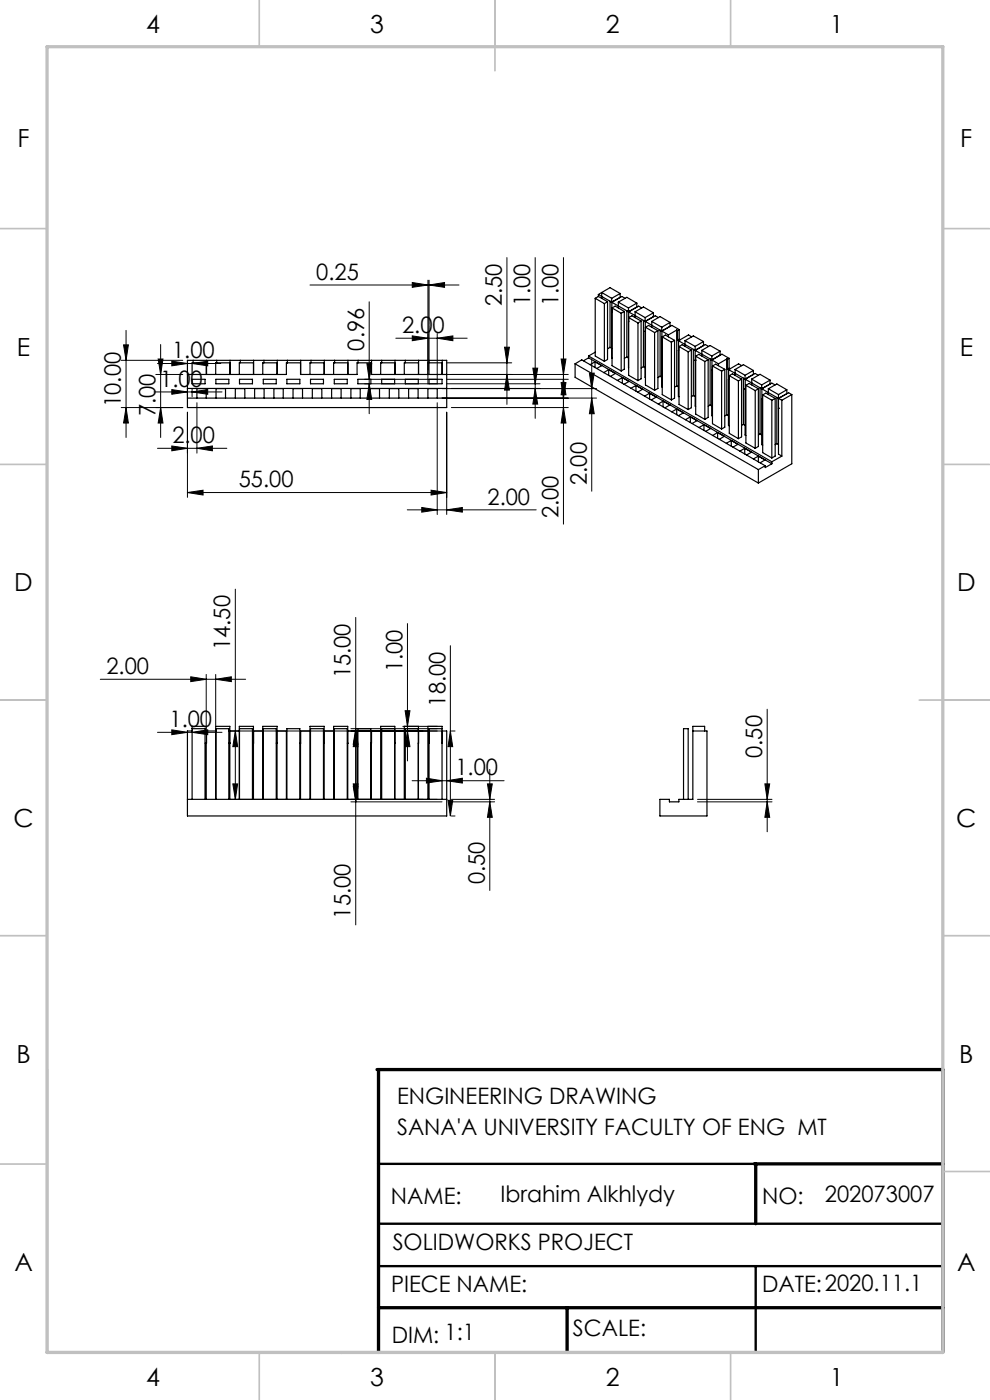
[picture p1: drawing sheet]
<svg xmlns="http://www.w3.org/2000/svg" width="210mm" height="297mm" viewBox="0 0 210 297" stroke-linecap="round" stroke-linejoin="round" font-family="sans-serif">
<g fill="none" stroke="#000" stroke-width=".21">
<path d="M87.5 59.9l3.3 .6-3.3 .5zM90.8 59.4v22.1M91 59.4v20M107.5 54.6v31.2M113.5 54.6v34.2M119.5 54.6v56.6M25.7 76.4h13.1M26.2 73.2h1l-.5 3.2zM26.7 70.1v22.7M33.1 79.4h5.7M33.4 77.1h13.4M33.5 76.2h1.1l-.5 3.2z"/>
<path d="M34.1 73.1v19.7M36.4 76.6l3.4 .5-3.4 .5zM40.7 77.1l3.4-.5v1zM65.8 60.5h31.6M77.8 77.1h1l-.5 3.4zM78.3 64v23.8M84 71.8h15.1M87.5 71.3l3.3 .5-3.3 .5zM91 60.5l3.3-.6v1.1zM92.7 71.8l3.4-.5v1zM92.7 70.8v10.7M94.8 79.4h25.7"/>
<path d="M94.8 77h13.7M107 73.7h1.1l-.6 3.3zM107.5 79.4l.6 3.4h-1.1zM113 78.1h1.1l-.6 3.3zM119 76.2h1.1l-.6 3.2zM125 79.2h1l-.5 3.2zM125.5 76.1v28.1M25.7 86.5h13.1M26.7 86.5l.5 3.2h-1zM32.7 83.1h14.4M33.4 95.1h14.7M34.1 86.5l.5 3.2h-1.1z"/>
<path d="M36.4 94.6l3.4 .5-3.4 .5zM36.4 82.7l3.4 .4-3.4 .5zM39.8 87.5v18M39.8 83.4v.7M40.7 83.1l3.4-.4v.9zM40.7 82.4v1.7M41.8 95.1l3.2-.5v1zM41.8 85.4v10.7M77.3 80.5h15.4M77.3 81.4h15.4M78.3 81.4l.5 3.3h-1zM92.7 85.4v23.7"/>
<path d="M93.8 82.4h32.7M93.8 84.5h32.7M94.8 87.5v21.6M94.8 81.4h19.7M94.8 80.5h25.7M95.7 86.5h24.8M95.7 82.4h18.8M113.5 82.4l.6 3.3h-1.1zM119 81.2h1.1l-.6 3.3zM119.5 80.5l.6 3.2h-1.1zM119.5 86.5l.6 3.2h-1.1zM125.5 84.5l.5 3.3h-1z"/>
<path d="M39.8 104.5l3.3-.5v1zM39.8 104.5h55M86.4 108.2h27.3M89.5 107.7l3.2 .5-3.2 .5zM91.4 104l3.4 .5-3.4 .5zM94.8 108.2l3.3-.5v1zM49.9 125v44.6M75.5 131v65.2M86.4 132.3v29.1M95.5 137v36.1M21.3 144.1h30.8M33.4 155.4h13.7"/>
<path d="M36.4 154.8l3.4 .6-3.4 .5zM40.5 143.6l3.2 .5-3.2 .5zM40.7 155.4l3.4-.6v1.1zM43.7 143.1v11M45.8 144.1l3.3-.5v1zM45.8 143.1v11M48.9 155.1h44.9M49.9 155.1l.5 3.3h-1zM74.4 154.6h18.3M75.5 154.6l.5 3.3h-1.1zM75.5 155.1l.5 3.3h-1.1zM85.4 154.1h7.3"/>
<path d="M85.9 150.8h1.1l-.6 3.3zM86.4 155.1l.6 3.3h-1.1zM95.5 155.1l.5 3.3h-1zM95.7 155.1h.8M162.7 150.5v26M49.4 166.3h1l-.5 3.3zM74.4 170.1h19.4M74.9 166.3h1.1l-.5 3.3zM74.9 166.8h1.1l-.5 3.3zM87.4 165.6h19.5M90.5 165.1l3.3 .5-3.3 .5zM92.7 169.6h-43.8"/>
<path d="M94.8 165.6l3.3-.5v1zM95 169.8h1l-.5 3.3zM95.7 173.1h.8M95.7 170.1h9.2M95.7 169.6h9.2M103.4 166.3h1l-.5 3.3zM103.9 170.1l.5 3.3h-1zM103.9 163.2v25.7M148 170.1h15.8M148 169.6h15.8M162.2 166.3h1.1l-.6 3.3zM162.7 170.1l.6 3.3h-1.1z"/>
</g>
<path d="M80.3 246.9h80M80.3 259.6h119.7M80.3 268.6h119.7M160.3 268.6v18.3M72.5 286.9v.1" fill="none" stroke="#000" stroke-width=".5"/>
<path d="M80 226.9h120v60M80.3 226.9v60M160 246.9h40M160.3 246.9v12.7M80.3 277.4h119.7M120.3 277.4v9.5" fill="none" stroke="#000" stroke-width=".7"/>
<g fill="none" stroke="#c0c0c0" stroke-width=".35">
<path d="M55 0v10M105 0v15M155 0v10M0 48.5h10M200 48.5h10M0 98.5h10M200 98.5h10M0 148.5h10M195 148.5h15M0 198.5h10M200 198.5h10M0 246.9h10"/>
<path d="M200 248.5h10M55 287v10M105 287v10M155 287v10"/>
</g>
<path d="M10 226.9v60.1" fill="none" stroke="#c0c0c0" stroke-width=".5"/>
<path d="M10 9.9h190v277h-190z" fill="none" stroke="#c0c0c0" stroke-width=".7"/>
<g fill="#000">
<path d="M40.7 155.4l3.4-.6v1.1zM36.4 154.8l3.4 .6-3.4 .5zM45.8 144.1l3.3-.5v1zM40.5 143.6l3.2 .5-3.2 .5zM92.7 71.8l3.4-.5v1zM87.5 71.3l3.3 .5-3.3 .5zM41.8 95.1l3.2-.5v1zM36.4 94.6l3.4 .5-3.4 .5zM40.7 77.1l3.4-.5v1zM36.4 76.6l3.4 .5-3.4 .5zM40.7 83.1l3.4-.4v.9zM36.4 82.7l3.4 .4-3.4 .5z"/>
<path d="M75.5 155.1l.5 3.3h-1.1zM74.9 166.8h1.1l-.5 3.3zM49.9 155.1l.5 3.3h-1zM49.4 166.3h1l-.5 3.3zM33.5 76.2h1.1l-.5 3.2zM34.1 86.5l.5 3.2h-1.1zM125 79.2h1l-.5 3.2zM125.5 84.5l.5 3.3h-1zM119 81.2h1.1l-.6 3.3zM119.5 86.5l.6 3.2h-1.1zM113 78.1h1.1l-.6 3.3zM113.5 82.4l.6 3.3h-1.1zM77.8 77.1h1l-.5 3.4zM78.3 81.4l.5 3.3h-1z"/>
<path d="M90.5 165.1l3.3 .5-3.3 .5zM94.8 165.6l3.3-.5v1zM39.8 104.5l3.3-.5v1zM91.4 104l3.4 .5-3.4 .5zM89.5 107.7l3.2 .5-3.2 .5zM94.8 108.2l3.3-.5v1zM87.5 59.9l3.3 .6-3.3 .5zM91 60.5l3.3-.6v1.1z"/>
<path d="M95 169.8h1l-.5 3.3zM95.5 155.1l.5 3.3h-1zM103.9 170.1l.5 3.3h-1zM103.4 166.3h1l-.5 3.3zM86.4 155.1l.6 3.3h-1.1zM85.9 150.8h1.1l-.6 3.3zM74.9 166.3h1.1l-.5 3.3zM75.5 154.6l.5 3.3h-1.1zM162.7 170.1l.6 3.3h-1.1zM162.2 166.3h1.1l-.6 3.3zM26.7 86.5l.5 3.2h-1zM26.2 73.2h1l-.5 3.2zM107.5 79.4l.6 3.4h-1.1zM107 73.7h1.1l-.6 3.3zM119.5 80.5l.6 3.2h-1.1zM119 76.2h1.1l-.6 3.2z"/>
</g>
<g fill="none" stroke="#000" stroke-width=".25">
<path d="M39.8 76.4h55v10.1h-55zM39.8 79.4h20.9v-2.4h3v2.4h12v-2.4h3v2.4h16.1M40.7 79.4v-2.4h3v2.4M41 76.4v.6M43.8 76.4v3M45.8 79.4v-2.4h3v2.4M46 76.4v.6M48.8 76.4v3M51 76.4v.6M53.8 77h-3v2.4M53.8 76.4v3M55.7 79.4v-2.4h3.1v2.4"/>
<path d="M56 76.4v.6M58.8 76.4v3M61 76.4v.6M63.8 76.4v3M66 76.4v.6M68.8 77h-3v2.4M68.8 76.4v3M70.8 79.4v-2.4h3v2.4M71 76.4v.6M73.8 76.4v3M76 76.4v.6M78.8 76.4v3"/>
<path d="M80.8 79.4v-2.4h2.9v2.4M81 76.4v.6M83.8 76.4v3M86 76.4v.6M88.8 77h-3v2.4M88.8 76.4v3M90.8 79.4v-2.4h3v2.4M91 76.4v.6M93.8 76.4v3M122 77.2l38.9 22.4M122 77.2l1.4-.9 38.9 22.5M122 77.2v2.8l38.9 22.5"/>
<path d="M124.8 75.9l-1 .6M124.8 75.9l38.9 22.5M124.8 75.5v.4M124.8 75.5l38.9 22.5M126.2 76.8l1.4 .8-1 .6M126.2 76.8l-1 .6M126.2 76.8v1.2M126.3 63.3v12.2l1.9 1.2M126.3 74.7l-1.5 .8M126.3 63.3l1.9 1.1M126.9 62.9l2 1.1M126.9 62.9l-.6 .4"/>
<path d="M126.9 62.5l2.9 1.6M126.9 62.5v.4M127.6 62.1l-.7 .4M127.6 62.1v1.2M127.6 62.1l2.2 1.2M127.6 62.1l1.8-1.1 2.2 1.3M128.2 64.4v12.3M128.9 64v12.3l-.7 .4M128.9 64l-.7 .4M129.1 78.4l1.4 .8-1 .7M129.1 78.4l-1 .7M129.1 78.4v1.3"/>
<path d="M129.4 73.7l-.5 .3M129.4 73.7l.4 .2M129.4 63.9v9.8M129.6 64l.2 .2M129.6 64h.1M129.8 63.3v12.7M129.8 66.2h.1M129.8 64.1l3.5 2M129.8 65.3v12.3l2 1.1M129.8 65.3l.7-.4 1.9 1.2M129.8 65.3l2 1.2M130.1 63.9v.1"/>
<path d="M131.2 64.1v1.2M131.2 64.1l1.8-1 2.1 1.2M131.2 64.1l2.1 1.2M131.6 62.3l-1.8 1M131.6 62.3v.8l-1.8 1M131.8 66.5v12.2M132.4 66.1v12.2l-.6 .4M132.4 66.1l-.6 .4M132.6 63.3l-.7-.4-2.1 1.2M133 75.7l-.6 .3M133 75.7l.3 .2M133 65.9v9.8"/>
<path d="M133.1 66.1l.3 .1M133.1 66v.1M133.1 66.1h.1M133.3 65.3v.8M133.4 66.2v13.4l1.9 1.1M133.4 68.3v9.7M133.4 66.2l3.4 2M133.6 66h.1M134.7 66.1v1.3M134.7 66.1l2.1 1.3M134.7 66.1l1.8-1 2.1 1.3M135.1 64.3l-1.8 1"/>
<path d="M135.1 64.3v.8l-1.8 1M135.3 68.5v12.2M136 68.1v12.3l-.7 .3M136 68.1l-1.9-1.1-.7 .4 1.9 1.1M136 68.1l-.7 .4M136.1 65.3l-.6-.4-2.1 1.3M136.5 77.8l-.5 .3M136.5 77.8l.3 .2M136.5 68v9.8M136.6 68.1l.3 .2M136.6 68.1h.1M136.7 68.1h-.1"/>
<path d="M136.8 70.3l.1 9.8M136.8 67.4v.8M136.8 70.3h.1M136.9 68.2l3.5 2M136.9 68.2l-.1 2.1M136.9 69.4v12.3l2 1.1M136.9 69.4l.7-.4 2 1.2M136.9 69.4l2 1.2M137.2 68h.1M138.3 68.2l1.7-1 2.1 1.2M138.3 68.2v1.2M138.3 68.2l2.1 1.2"/>
<path d="M138.6 66.4l-1.8 1M138.6 66.4v.8l-1.8 1M138.9 70.6v12.2M139.6 70.2v12.2l-.7 .4M139.6 70.2l-.7 .4M139.7 67.4l-.7-.4-2.1 1.2M140 70v9.8M140 79.8l-.4 .3M140 79.8l.4 .2M140.2 70.2l.2 .1M140.2 70.1v.1M140.4 69.4v.8"/>
<path d="M140.4 70.2l.1 11.9M140.4 70.2l1.4 .8M140.5 71.5v12.2l1.9 1.1M140.5 71.5l1.9 1.1M140.5 71.5l.6-.4 2 1.1M140.7 70.1h.1M141.8 71v.5M142.1 68.4l-1.7 1M142.1 68.4v.8l-1.7 1M142.4 72.6v12.2M143.1 72.2v12.3l-.7 .3M143.1 72.2l-.7 .4"/>
<path d="M143.5 70v11.9M143.5 70l.2 .1M143.5 70l-1.7 1M143.7 72.2l.2 .2M143.7 70.1v2.1M143.9 74.4h.1M143.9 72.3v11.8l.1 .1M143.9 72.3l7.1 4M144 73.5v12.3l2 1.1M144 73.5l.7-.4 1.9 1.2M144 73.5l2 1.1M144.1 72l-.4 .2"/>
<path d="M144.1 72l.2 .1M144.1 69.9l-1.6-.9-2.1 1.2M144.1 69.9l-.4 .2M144.1 69.9v2.1M145.3 72.3v1.2M145.3 72.3l2.2 1.2M145.3 72.3l1.8-1 2.1 1.2M146 74.6v12.3M146.6 74.3v12.2l-.6 .4M146.6 74.3l-.6 .3M146.7 71.5l-.6-.5-2.2 1.3M147.1 74.1v9.8"/>
<path d="M147.2 74.3l.3 .1M147.2 74.2v.1M147.3 74.2l-.1 .1M147.5 76.4h.1M147.5 73.5l.1 12.7M147.6 75.6v12.2l1.9 1.2M147.6 75.6l1.9 1.1M147.6 75.6l.6-.4 2 1.1M147.7 74.1l.1 .1M148.9 74.3v1.2M148.9 74.3l2.1 1.2M148.9 74.3l1.7-1 2.2 1.2"/>
<path d="M149.2 72.5l-1.7 1M149.2 72.5v.8l-1.7 1M149.5 76.7v12.3M150.2 76.3v12.2l-.7 .5M150.2 76.3l-.7 .4M150.3 73.5l-.7-.4-2.1 1.2M150.6 76.2v9.7M150.8 76.3l.2 .1M150.8 76.2v.1M150.8 76.3h.1M151 75.5v.8M151 76.4v11.8l.1 .1"/>
<path d="M151 76.4l1.4 .8M151.1 77.6v12.3l2 1.1M151.1 77.6l2 1.1M151.1 77.6l.7-.3 1.9 1M151.3 76.2h.1M152.4 77.2v.4M152.8 74.5l-1.8 1M152.8 74.5v.8l-1.8 1M153.1 78.7v12.3M153.7 78.3v12.3l-.6 .4M153.7 78.3l-.6 .4M154.2 76.2v11.8"/>
<path d="M154.2 76.2h.1M154.2 76.2l-1.8 1M154.3 78.3l.3 .2M154.3 76.2v2.1M154.6 78.4l-.1 11.8 .2 .1M154.6 78.4l3.4 2M154.7 78.1l-.4 .2M154.7 78.1l.2 .1M154.7 76l-1.6-.9-2.1 1.3M154.7 76l-.4 .2M154.7 76v2.1M154.7 79.7l1.9 1.1"/>
<path d="M154.7 79.7l.7-.4 1.9 1.1M154.7 79.7v12.2l1.9 1.2M155.9 78.4v1.2M155.9 78.4l2.1 1.2M155.9 78.4l1.8-1 2.1 1.2M157.3 77.6l-.6-.4-2.1 1.2M158 79.6v.8M159.8 78.6l-1.8 1M159.8 78.6v.8l-1.8 1M160.9 79.6l-.7-.4-2.1 1.3M39.8 82.4h55M39.8 84.5h55"/>
<path d="M40.7 80.5h2.8v.9h-2.8zM41.8 84.5v-2.1h1.9v2.1M45.8 80.5h2.7v.9h-2.7zM45.8 84.5v-2.1h2v2.1M49.9 84.5v-2.1h2v2.1M50.8 80.5h2.8v.9h-2.8zM54 84.5v-2.1h2v2.1M55.8 80.5h2.8v.9h-2.8zM58.1 84.5v-2.1h2v2.1M60.9 80.5h2.7v.9h-2.7zM62.2 84.5v-2.1h2v2.1M65.9 80.5h2.7v.9h-2.7z"/>
<path d="M66.3 84.5v-2.1h2v2.1M70.3 84.5v-2.1h2.1v2.1M70.9 80.5h2.8v.9h-2.8zM74.4 84.5v-2.1h2v2.1M75.9 80.5h2.8v.9h-2.8zM78.5 84.5v-2.1h2v2.1M81 80.5h2.7v.9h-2.7zM82.6 84.5v-2.1h2v2.1M86 80.5h2.7v.9h-2.7zM86.7 84.5v-2.1h2v2.1M90.8 84.5v-2.1h1.9v2.1M91 80.5h2.8v.9h-2.8z"/>
<path d="M132 80.1l1.4 .8-1 .6M132 80.1l-1 .6M132 80.1v1.2M134.9 81.8l1.4 .8-1 .6M134.9 81.8l-1.1 .6M134.9 81.8v1.2M137.8 83.4l1.4 .8-1.1 .6M137.8 83.4l-1.1 .6M137.8 83.4v1.3M140.7 85.1l1.4 .8-1.1 .6M140.7 85.1l-1.1 .6M140.7 85.1v1.2"/>
<path d="M143.5 86.8l1.5 .8-1.1 .6M143.5 86.8l-1 .6M143.5 81.9l-.4 .2M143.5 81.9l.4 .2M143.5 86.8v1.2M146.4 88.4l1.4 .8-1 .6M146.4 88.4l-1 .6M146.4 88.4v1.2M147.1 83.9l-.5 .3M147.1 83.9l.4 .2M149.3 90.1l1.4 .8-1 .6M149.3 90.1l-1 .6"/>
<path d="M149.3 90.1v1.2M150.6 85.9l-.4 .3M150.6 85.9l.4 .2M152.2 91.8l1.4 .8-1 .6M152.2 91.8l-1 .6M152.2 91.8v1.2M154.2 88l-.5 .2M154.2 88l.3 .2M154.5 80.5h.1M154.6 80.5h-.1M155.1 93.4l1.4 .9-1 .6M155.1 93.4l-1 .6"/>
<path d="M155.1 93.4v1.2M156.6 80.8v12.3M157.3 80.4l-.7 .4M157.3 80.4v12.3l-.7 .4M157.7 90l-.4 .2M157.7 90l.3 .2M157.7 80.2v9.8M157.8 80.4l.3 .1M157.8 80.3v.1M157.8 80.4h.1M158 95.1l1.4 .8-1 .6M158 95.1l-1 .6"/>
<path d="M158 95.1v1.2M158 82.5v9.8l.2 .1M158 82.5h.1M158.1 80.5l3.5 2M158.1 80.5l-.1 2M158.2 81.7l2 1.2M158.2 81.7l.7-.4 2 1.2M158.2 81.7v12.3l2 1.1M158.4 80.3h.1M159.5 80.4v1.3M159.5 80.4l2.1 1.3M159.5 80.4l1.7-1 2.1 1.2"/>
<path d="M160.2 82.9v12.2M160.9 82.5v12.2l-.7 .4M160.9 96.8v1.2M160.9 99.6v2.9M160.9 82.5l-.7 .4M160.9 96.8l1.4 .8-1 .6M160.9 96.8l-1.1 .6M161.2 92.1l.4 .2M161.2 82.3v9.8M161.2 92.1l-.3 .2M161.4 82.4l.2 .1M161.4 82.4h.1"/>
<path d="M161.6 81.7v12.6l.2 .1M161.6 84.6h.1M161.6 82.5l3.5 2M161.8 83.8v12.2l1.9 1.2M161.8 83.8l1.9 1.1M161.8 83.8l.7-.4 1.9 1.1M161.9 82.3h.1M162.3 98.8l-1.4 .8M163 82.5v1.2M163 82.5l2.1 1.2M163 82.5l1.8-1 2.1 1.2M163.3 80.6l-1.7 1.1"/>
<path d="M163.3 80.6v.9l-1.7 1M163.7 98.4l-1.4 .8v-.4M163.7 84.9v12.3M163.7 98v.4M164.4 84.5l-.7 .4M164.4 84.5v12.3l-.7 .4M164.4 81.7l-.7-.4-2.1 1.2M164.8 94.1l.3 .2M164.8 84.3v9.8M164.8 94.1l-.4 .2M164.9 84.4v.1M164.9 84.5l.2 .1"/>
<path d="M165 84.4l-.1 .1M165.1 86.6h.1M165.1 84.5l.7 .4M165.1 83.7v12.6l.7 .5M165.4 84.3h.1M165.8 96.8l-2.1 1.2M165.8 84.9v11.9M166.9 82.7l-1.8 1M166.9 82.7v.8l-1.8 1M168 83.7v14.7l-7.1 4.1M168 83.7l-2.2 1.2M168 83.7l-.7-.4-2.2 1.2"/>
<path d="M40.7 155.1h-.9v18h55v-18h-1v2.6M40.7 154.6h2.8v15M43.5 155.1h.2v-1h-3v15.5M43.7 157.7v11.9M45.8 154.6h2.7v15M45.8 155.1h-2v2.6h-.3M48.5 155.1h2.3M48.8 155.1v-1h-3v15.5M48.8 157.7v11.9M48.8 155.1v2.6h-.3M53.6 155.1h2.2M53.6 157.7h.2"/>
<path d="M58.6 155.1h2.3M58.8 155.1v-1h-3.1v15.5M58.8 157.7v11.9M58.8 155.1v2.6h-.2M60.7 155.1v14.5M63.7 157.7v11.9M65.9 155.1h-2.1v2.6h-.2M68.6 155.1h2.3M68.6 157.7h.2M73.7 155.1h2.2M73.8 155.1v-1h-3v15.5M73.8 157.7v11.9"/>
<path d="M73.8 155.1v2.6h-.1M75.7 155.1v14.5M78.7 157.7v11.9M81 155.1h-2.2v2.6h-.1M83.7 154.6h-2.7v15M83.7 155.1h2.3M83.8 155.1l-.1 2.6M86 157.7h.1M88.7 155.1h2.3M88.7 157.7h.1M91 157.7h.1M93.8 154.6h-2.8v15"/>
<path d="M147 155.1h3v18h-10v-3.5h2v.5h2v-.5h3v-15.5h2.5v1M39.8 169.6h55M50.8 169.6v-15.5h3v15.5M50.8 169.6v-15h2.8v15M55.8 169.6v-15h2.8v15M60.9 169.6v-15h2.7v15M65.8 169.6v-15.5h3v15.5M65.9 169.6v-15h2.7v15M70.9 169.6v-15h2.8v15M75.9 169.6v-15h2.8v15M80.8 169.6v-15.5h2.9v15.5M85.8 169.6v-15.5h3v15.5"/>
<path d="M86 169.6v-15h2.7v15M90.8 169.6v-15.5h3v15.5M145 169.6v-15h1v15"/>
</g>
<g font-size="5.3">
<text x="31" y="7">4</text>
<text x="78.5" y="7">3</text>
<text x="128.5" y="7">2</text>
<text x="176" y="7">1</text>
<text x="3.7" y="31.2">F</text>
<text x="203.7" y="31.2">F</text>
<text x="3.6" y="75.5">E</text>
<text x="203.6" y="75.5">E</text>
<text x="3" y="125.4">D</text>
<text x="203" y="125.4">D</text>
<text x="2.8" y="175.4">C</text>
<text x="202.8" y="175.4">C</text>
<text x="3.5" y="225.5">B</text>
<text x="203.5" y="225.5">B</text>
<text x="3" y="269.7">A</text>
<text x="203" y="269.7">A</text>
<text x="31" y="294">4</text>
<text x="78.5" y="294">3</text>
<text x="128.5" y="294">2</text>
<text x="176" y="294">1</text>
</g>
<g font-size="4.8">
<text x="67.1" y="59.4">0.25</text>
<text x="106.5" y="65" transform="rotate(-90 106.5 65)">2.50</text>
<text x="112.5" y="65" transform="rotate(-90 112.5 65)">1.00</text>
<text x="118.5" y="65" transform="rotate(-90 118.5 65)">1.00</text>
<text x="85.3" y="70.7">2.00</text>
<text x="36.5" y="76">1.00</text>
<text x="77.3" y="74.4" transform="rotate(-90 77.3 74.4)">0.96</text>
<text x="34" y="82.1">1.00</text>
<text x="25.7" y="86.3" transform="rotate(-90 25.7 86.3)">10.00</text>
<text x="33" y="88.3" transform="rotate(-90 33 88.3)">7.00</text>
<text x="36.6" y="94">2.00</text>
<text x="50.6" y="103.4">55.00</text>
<text x="103.4" y="107.1">2.00</text>
<text x="124.5" y="102.9" transform="rotate(-90 124.5 102.9)">2.00</text>
<text x="118.5" y="109.9" transform="rotate(-90 118.5 109.9)">2.00</text>
<text x="48.9" y="137.9" transform="rotate(-90 48.9 137.9)">14.50</text>
<text x="22.6" y="143">2.00</text>
<text x="74.4" y="143.9" transform="rotate(-90 74.4 143.9)">15.00</text>
<text x="85.4" y="142.6" transform="rotate(-90 85.4 142.6)">1.00</text>
<text x="94.5" y="149.9" transform="rotate(-90 94.5 149.9)">18.00</text>
<text x="36" y="154.3">1.00</text>
<text x="161.7" y="160.8" transform="rotate(-90 161.7 160.8)">0.50</text>
<text x="96.6" y="164.5">1.00</text>
<text x="102.8" y="187.6" transform="rotate(-90 102.8 187.6)">0.50</text>
<text x="74.4" y="194.9" transform="rotate(-90 74.4 194.9)">15.00</text>
<text x="84.2" y="234.1">ENGINEERING DRAWING</text>
<text x="84.2" y="240.7">SANA'A UNIVERSITY FACULTY OF ENG MT</text>
<text x="82.9" y="255.3">NAME:</text>
<text x="106.2" y="254.9">Ibrahim Alkhlydy</text>
<text x="161.7" y="255.3">NO:</text>
<text x="175" y="254.9">202073007</text>
<text x="83.3" y="265.1">SOLIDWORKS PROJECT</text>
<text x="82.9" y="274.2">PIECE NAME:</text>
<text x="161.7" y="274.2">DATE:2020.11.1</text>
<text x="83.1" y="284.8">DIM: 1:1</text>
<text x="121.5" y="283.4">SCALE:</text>
</g>
</svg>
